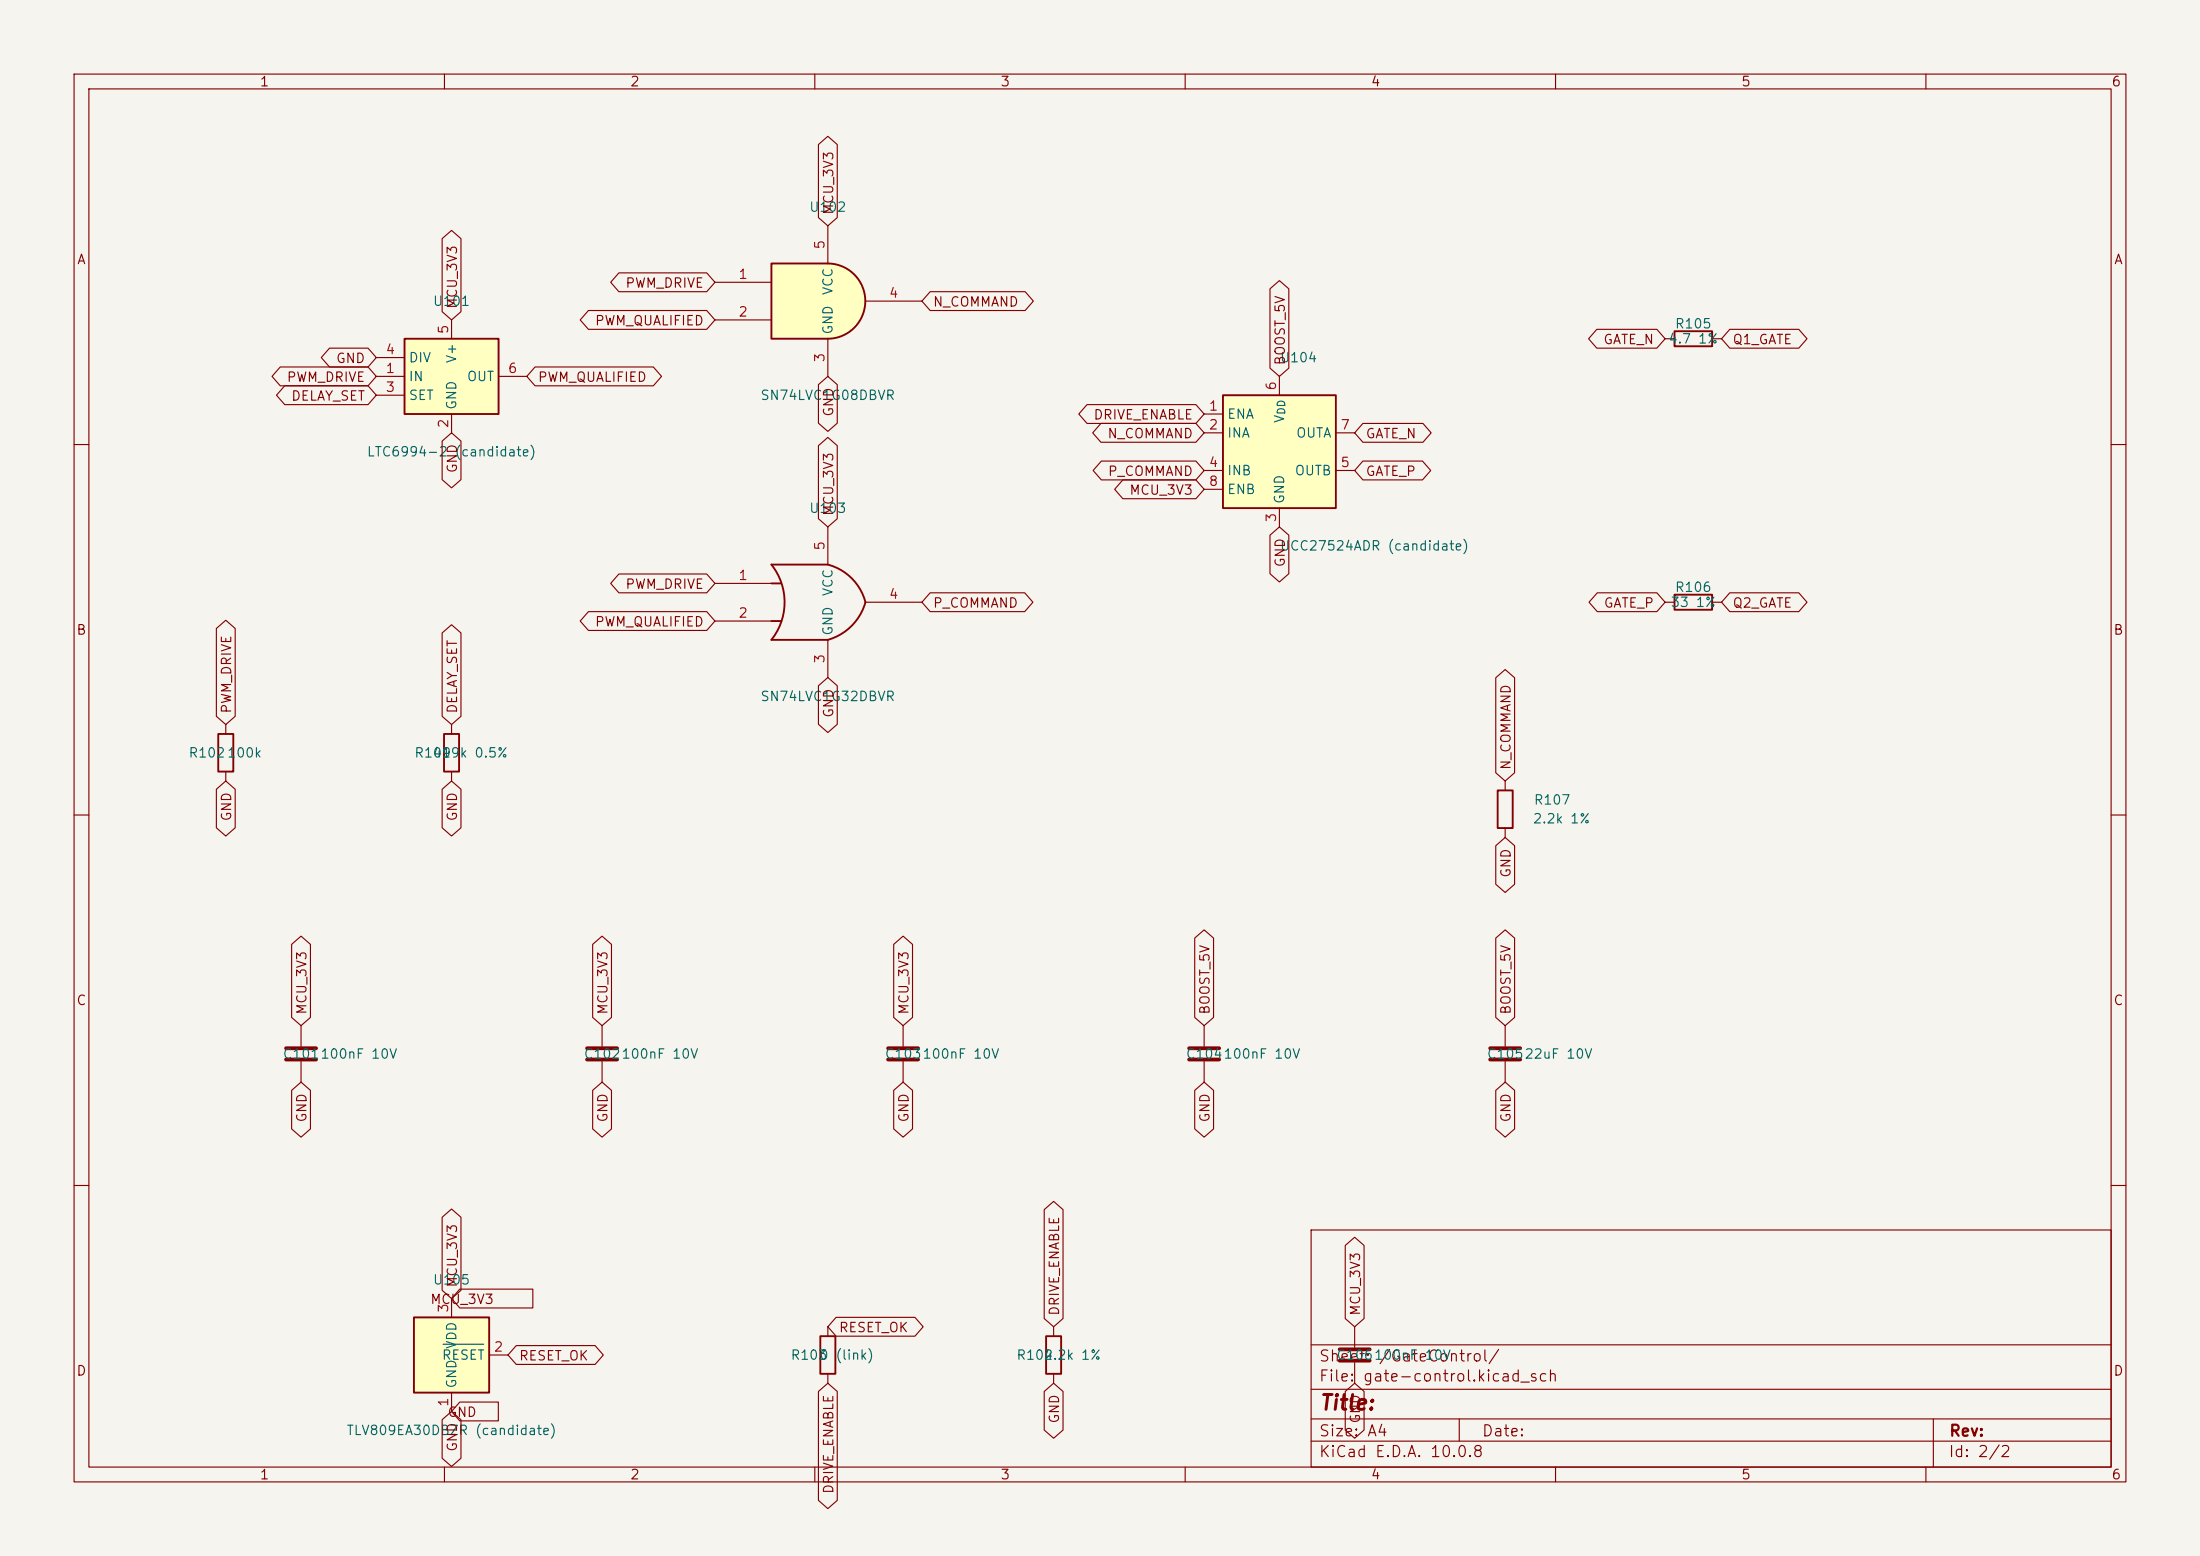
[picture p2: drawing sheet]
<svg xmlns="http://www.w3.org/2000/svg" width="297mm" height="210mm" viewBox="0 0 297 210" stroke-linecap="round" stroke-linejoin="round" font-family="sans-serif">
<path d="M0 0h297v210h-297z" fill="#f5f4ef" stroke="#f5f4ef" stroke-width=".14"/>
<g fill="none" stroke="#840000" stroke-width=".15">
<path d="M10 10h277v190h-277zM12 12h273v186h-273zM60 10v2M110 10v2M160 10v2M210 10v2M260 10v2M224.8 45.7h1.3M231.1 45.7h1.3M10 60h2M285 60h2M30.5 97.8v1.3"/>
<path d="M61 97.8v1.3M224.8 81.3h1.3M231.1 81.3h1.3M10 110h2M30.5 104.1v1.3M61 104.1v1.3M203.2 105.4v1.3M203.2 111.8v1.2M285 110h2M40.6 138.4v2.8M81.3 138.4v2.8M121.9 138.4v2.8"/>
<path d="M40.6 143.3v2.8M81.3 143.3v2.8M121.9 143.3v2.8M10 160h2M177 166h108v32h-108zM285 160h2M60 198v2M110 198v2M160 198v2M177 194.5h108M177 191.5h108M177 187.5h108"/>
<path d="M177 181.5h108M197 191.5v3M210 198v2M260 198v2M261 191.5v6.5"/>
</g>
<path d="M38.6 141.5h4.1M38.6 143h4.1M79.2 141.5h4.1M79.2 143h4.1M119.9 141.5h4.1M119.9 143h4.1" fill="none" stroke="#840000" stroke-width=".51"/>
<path d="M226.1 44.7h5v2h-5zM29.5 99.1h2v5h-2zM59.9 99.1h2.1v5h-2.1zM226.1 80.3h5v2h-5zM202.2 106.7h2v5.1h-2z" fill="none" stroke="#840000" stroke-width=".25"/>
<g fill="#ffffc2">
<path d="M104.1 78.7h1.3z"/>
<path d="M104.1 83.8h1.3z"/>
</g>
<path d="M104.1 76.2h7.7M104.1 86.4h7.7" fill="none" stroke="#ffffc2" stroke-width=".14"/>
<path d="M104.1 76.2h7.7a7.1 7.1 0 0 1 5 5.1 7.4 7.4 0 0 1-5 5.1h-7.7a8.1 8.1 0 0 0 0-10.2zM104.1 78.7h1.3M104.1 83.8h1.3" fill="none" stroke="#840000" stroke-width=".25"/>
<path d="M96.5 78.7h7.6M111.8 71.1v5.1M96.5 83.8h7.6M111.8 86.4v5M116.8 81.3h7.7" fill="none" stroke="#840000" stroke-width=".15"/>
<path d="M111.8 35.6a5.1 5.1 0 0 1 5 5 5.1 5.1 0 0 1-5 5.1z" fill="#ffffc2" stroke="#ffffc2" stroke-width=".14"/>
<path d="M104.1 35.6h7.7v10.1h-7.7z" fill="#ffffc2"/>
<path d="M104.1 35.6h7.7a5.1 5.1 0 0 1 5 5 5.1 5.1 0 0 1-5 5.1h-7.7zM110.7 180.3h2.1v5.1h-2.1zM141.2 180.3h2.1v5.1h-2.1z" fill="none" stroke="#840000" stroke-width=".25"/>
<path d="M96.5 38.1h7.6M111.8 30.5v5.1M96.5 43.2h7.6M111.8 45.7v5.1M116.8 40.6h7.7M111.8 179.1v1.2M142.2 179.1v1.2M111.8 185.4v1.3M142.2 185.4v1.3" fill="none" stroke="#840000" stroke-width=".15"/>
<path d="M55.9 177.8h10.1v10.2h-10.1z" fill="#ffffc2"/>
<path d="M55.9 177.8h10.1v10.2h-10.1z" fill="none" stroke="#840000" stroke-width=".25"/>
<path d="M162.6 138.4v2.8M203.2 138.4v2.8M162.6 143.3v2.8M203.2 143.3v2.8M61 175.3v2.5M61 188v2.5M66 182.9h2.6" fill="none" stroke="#840000" stroke-width=".15"/>
<path d="M59.8 181.4h5.5" fill="none" stroke="#006464" stroke-width=".15"/>
<path d="M160.5 141.5h4.1M160.5 143h4.1M201.2 141.5h4M201.2 143h4" fill="none" stroke="#840000" stroke-width=".51"/>
<path d="M165.1 53.3h15.2v15.3h-15.2z" fill="#ffffc2"/>
<path d="M165.1 53.3h15.2v15.3h-15.2z" fill="none" stroke="#840000" stroke-width=".25"/>
<path d="M162.6 55.9h2.5M162.6 58.4h2.5M172.7 50.8v2.5M180.3 58.4h2.6M162.6 63.5h2.5M162.6 66h2.5M172.7 68.6v2.5M180.3 63.5h2.6" fill="none" stroke="#840000" stroke-width=".15"/>
<path d="M54.6 45.7h12.7v10.2h-12.7z" fill="#ffffc2"/>
<path d="M54.6 45.7h12.7v10.2h-12.7z" fill="none" stroke="#840000" stroke-width=".25"/>
<g fill="none" stroke="#840000" stroke-width=".15">
<path d="M110.5 19.5l1.3-1.1 1.2 1.1v9.9l-1.2 1.1-1.3-1.1zM59.7 32.2l1.3-1.1 1.2 1.1v9.9l-1.2 1.1-1.3-1.1zM83.6 36.8h11.8l1.1 1.3-1.1 1.3h-11.8l-1.2-1.3zM125.6 39.4h12.8l1.1 1.2-1.1 1.3h-12.8l-1.1-1.3zM171.4 39l1.3-1.1 1.3 1.1v10.7l-1.3 1.1-1.3-1.1zM37.8 49.5h11.9l1.1 1.3-1.1 1.3h-11.9l-1.1-1.3zM38.4 52.1h11.3l1.1 1.2-1.1 1.3h-11.3l-1.1-1.3zM44.5 47h5.2l1.1 1.3-1.1 1.2h-5.2l-1.1-1.2zM50.8 50.8h3.8M50.8 53.3h3.8M50.8 48.3h3.8M59.7 59.5l1.3-1.1 1.2 1.1v5.2l-1.2 1.1-1.3-1.1z"/>
<path d="M61 43.2v2.5M61 55.9v2.5M67.3 50.8h3.8M72.2 49.5h16l1.1 1.3-1.1 1.3h-16l-1.1-1.3zM79.4 41.9h16l1.1 1.3-1.1 1.3h-16l-1.1-1.3zM110.5 51.9l1.3-1.1 1.2 1.1v5.2l-1.2 1.1-1.3-1.1zM146.7 54.6h14.7l1.2 1.3-1.2 1.3h-14.7l-1.1-1.3zM148.6 57.1h12.8l1.2 1.3-1.2 1.3h-12.8l-1.1-1.3zM184 57.1h8.1l1.1 1.3-1.1 1.3h-8.1l-1.1-1.3zM215.6 44.4h8.1l1.1 1.3-1.1 1.3h-8.1l-1.1-1.3zM233.5 44.4h9.3l1.1 1.3-1.1 1.3h-9.3l-1.1-1.3zM83.6 77.5h11.8l1.1 1.2-1.1 1.3h-11.8l-1.2-1.3z"/>
<path d="M110.5 60.1l1.3-1.1 1.2 1.1v9.9l-1.2 1.1-1.3-1.1zM148.7 62.2h12.7l1.2 1.3-1.2 1.3h-12.7l-1.1-1.3zM151.6 64.8h9.8l1.2 1.2-1.2 1.3h-9.8l-1.1-1.3zM171.4 72.2l1.3-1.1 1.3 1.1v5.2l-1.3 1.1-1.3-1.1zM184 62.2h8l1.1 1.3-1.1 1.3h-8l-1.1-1.3zM29.2 84.8l1.3-1.1 1.3 1.1v11.9l-1.3 1.1-1.3-1.1zM59.7 85.4l1.3-1.1 1.2 1.1v11.3l-1.2 1.1-1.3-1.1zM79.4 82.5h16l1.1 1.3-1.1 1.3h-16l-1.1-1.3zM110.5 92.6l1.3-1.2 1.2 1.2v5.2l-1.2 1.1-1.3-1.1zM125.6 80h12.7l1.1 1.3-1.1 1.3h-12.7l-1.1-1.3zM201.9 91.5l1.3-1.1 1.3 1.1v12.8l-1.3 1.1-1.3-1.1zM215.6 80h8.1l1.1 1.3-1.1 1.3h-8.1l-1.1-1.3z"/>
<path d="M233.5 80h9.3l1.1 1.3-1.1 1.3h-9.3l-1.1-1.3zM29.2 106.5l1.3-1.1 1.3 1.1v5.2l-1.3 1.1-1.3-1.1zM59.7 106.5l1.3-1.1 1.2 1.1v5.2l-1.2 1.1-1.3-1.1zM201.9 114.1l1.3-1.1 1.3 1.1v5.2l-1.3 1.2-1.3-1.2zM39.4 127.5l1.2-1.2 1.3 1.2v9.8l-1.3 1.1-1.2-1.1zM80 127.5l1.3-1.2 1.3 1.2v9.8l-1.3 1.1-1.3-1.1zM120.6 127.5l1.3-1.2 1.3 1.2v9.8l-1.3 1.1-1.3-1.1zM161.3 126.6l1.3-1.1 1.2 1.1v10.7l-1.2 1.1-1.3-1.1zM201.9 126.6l1.3-1.1 1.3 1.1v10.7l-1.3 1.1-1.3-1.1zM39.4 147.2l1.2-1.1 1.3 1.1v5.2l-1.3 1.1-1.2-1.1zM80 147.2l1.3-1.1 1.3 1.1v5.2l-1.3 1.1-1.3-1.1zM120.6 147.2l1.3-1.1 1.3 1.1v5.2l-1.3 1.1-1.3-1.1z"/>
<path d="M161.3 147.2l1.3-1.1 1.2 1.1v5.2l-1.2 1.1-1.3-1.1zM201.9 147.2l1.3-1.1 1.3 1.1v5.2l-1.3 1.1-1.3-1.1zM59.7 164.3l1.3-1.1 1.2 1.1v9.8l-1.2 1.2-1.3-1.2zM62.1 174h9.8v2.5h-9.8l-1.1-1.2zM112.9 177.8h10.6l1.1 1.3-1.1 1.2h-10.6l-1.1-1.2zM141 163.3l1.2-1.2 1.3 1.2v14.7l-1.3 1.1-1.2-1.1zM181.6 168.1l1.3-1.1 1.3 1.1v9.9l-1.3 1.1-1.3-1.1zM182.9 179.1v2.8M59.7 191.6l1.3-1.1 1.2 1.1v5.2l-1.2 1.1-1.3-1.1zM62.1 189.2h5.2v2.6h-5.2l-1.1-1.3zM69.7 181.6h10.6l1.1 1.3-1.1 1.3h-10.6l-1.1-1.3zM110.5 187.8l1.3-1.1 1.2 1.1v14.7l-1.2 1.1-1.3-1.1z"/>
<path d="M141 187.8l1.2-1.1 1.3 1.1v5.2l-1.3 1.1-1.2-1.1zM181.6 187.8l1.3-1.1 1.3 1.1v5.2l-1.3 1.1-1.3-1.1zM182.9 183.9v2.8"/>
</g>
<path d="M180.8 182.1h4.1M180.8 183.6h4.1" fill="none" stroke="#840000" stroke-width=".51"/>
<text font-size="2" fill="#840000" x="178" y="190.8">Title:</text>
<g font-size="1.5" fill="#840000">
<text x="178" y="184.1">Sheet: /GateControl/</text>
<text x="178" y="186.8">File: gate-control.kicad_sch</text>
<text x="178" y="197">KiCad E.D.A. 10.0.8</text>
<text x="178" y="194.2">Size: A4</text>
<text x="200" y="194.2">Date:</text>
<text x="263" y="197">Id: 2/2</text>
<text x="263" y="194.2">Rev:</text>
</g>
<g font-size="1.3" fill="#840000">
<text x="35" y="12">1</text>
<text x="85" y="12">2</text>
<text x="135" y="12">3</text>
<text x="185" y="12">4</text>
<text x="235" y="12">5</text>
<text x="285" y="12">6</text>
<text x="112.8" y="29.1" transform="rotate(-90 112.8 29.1)">MCU_3V3</text>
<text x="10.3" y="36">A</text>
<text x="285.3" y="36">A</text>
<text x="62" y="41.8" transform="rotate(-90 62 41.8)">MCU_3V3</text>
<text x="84.3" y="39.2">PWM_DRIVE</text>
<text x="125.9" y="41.7">N_COMMAND</text>
<text x="80.2" y="44.2">PWM_QUALIFIED</text>
<text x="216.4" y="46.8">GATE_N</text>
<text x="233.8" y="46.8">Q1_GATE</text>
<text x="38.6" y="51.9">PWM_DRIVE</text>
<text x="45.3" y="49.3">GND</text>
<text x="72.5" y="51.9">PWM_QUALIFIED</text>
<text x="173.8" y="49.4" transform="rotate(-90 173.8 49.4)">BOOST_5V</text>
<text x="39.2" y="54.4">DELAY_SET</text>
<text x="112.8" y="56.3" transform="rotate(-90 112.8 56.3)">GND</text>
<text x="147.5" y="56.9">DRIVE_ENABLE</text>
<text x="149.4" y="59.5">N_COMMAND</text>
<text x="184.3" y="59.5">GATE_N</text>
<text x="62" y="63.9" transform="rotate(-90 62 63.9)">GND</text>
<text x="149.5" y="64.6">P_COMMAND</text>
<text x="184.3" y="64.6">GATE_P</text>
<text x="112.8" y="69.7" transform="rotate(-90 112.8 69.7)">MCU_3V3</text>
<text x="152.4" y="67.1">MCU_3V3</text>
<text x="173.8" y="76.6" transform="rotate(-90 173.8 76.6)">GND</text>
<text x="84.3" y="79.8">PWM_DRIVE</text>
<text x="125.9" y="82.3">P_COMMAND</text>
<text x="216.4" y="82.3">GATE_P</text>
<text x="233.8" y="82.3">Q2_GATE</text>
<text x="10.2" y="86">B</text>
<text x="80.2" y="84.9">PWM_QUALIFIED</text>
<text x="285.2" y="86">B</text>
<text x="31.5" y="96.4" transform="rotate(-90 31.5 96.4)">PWM_DRIVE</text>
<text x="62" y="96.4" transform="rotate(-90 62 96.4)">DELAY_SET</text>
<text x="112.8" y="97" transform="rotate(-90 112.8 97)">GND</text>
<text x="204.3" y="104" transform="rotate(-90 204.3 104)">N_COMMAND</text>
<text x="31.5" y="110.9" transform="rotate(-90 31.5 110.9)">GND</text>
<text x="62" y="110.9" transform="rotate(-90 62 110.9)">GND</text>
<text x="204.3" y="118.6" transform="rotate(-90 204.3 118.6)">GND</text>
<text x="10.2" y="136">C</text>
<text x="41.7" y="137" transform="rotate(-90 41.7 137)">MCU_3V3</text>
<text x="82.3" y="137" transform="rotate(-90 82.3 137)">MCU_3V3</text>
<text x="123" y="137" transform="rotate(-90 123 137)">MCU_3V3</text>
<text x="163.6" y="137" transform="rotate(-90 163.6 137)">BOOST_5V</text>
<text x="204.3" y="137" transform="rotate(-90 204.3 137)">BOOST_5V</text>
<text x="285.2" y="136">C</text>
<text x="41.7" y="151.6" transform="rotate(-90 41.7 151.6)">GND</text>
<text x="82.3" y="151.6" transform="rotate(-90 82.3 151.6)">GND</text>
<text x="123" y="151.6" transform="rotate(-90 123 151.6)">GND</text>
<text x="163.6" y="151.6" transform="rotate(-90 163.6 151.6)">GND</text>
<text x="204.3" y="151.6" transform="rotate(-90 204.3 151.6)">GND</text>
<text x="62" y="173.9" transform="rotate(-90 62 173.9)">MCU_3V3</text>
<text x="58" y="176.3">MCU_3V3</text>
<text x="143.3" y="177.7" transform="rotate(-90 143.3 177.7)">DRIVE_ENABLE</text>
<text x="183.9" y="177.7" transform="rotate(-90 183.9 177.7)">MCU_3V3</text>
<text x="10.2" y="186">D</text>
<text x="70" y="183.9">RESET_OK</text>
<text x="113.2" y="180.1">RESET_OK</text>
<text x="285.2" y="186">D</text>
<text x="60.3" y="191.6">GND</text>
<text x="62" y="196" transform="rotate(-90 62 196)">GND</text>
<text x="143.3" y="192.2" transform="rotate(-90 143.3 192.2)">GND</text>
<text x="183.9" y="192.2" transform="rotate(-90 183.9 192.2)">GND</text>
<text x="35" y="200">1</text>
<text x="85" y="200">2</text>
<text x="112.8" y="201.7" transform="rotate(-90 112.8 201.7)">DRIVE_ENABLE</text>
<text x="135" y="200">3</text>
<text x="185" y="200">4</text>
<text x="235" y="200">5</text>
<text x="285" y="200">6</text>
</g>
<g font-size="1.3" fill="#006464">
<text x="109.2" y="28.9">U102</text>
<text x="58.4" y="41.6">U101</text>
<text x="112.7" y="39.9" transform="rotate(-90 112.7 39.9)">VCC</text>
<text x="112.7" y="45.2" transform="rotate(-90 112.7 45.2)">GND</text>
<text x="225.1" y="46.7">4.7 1%</text>
<text x="226" y="44.7">R105</text>
<text x="55.1" y="51.8">IN</text>
<text x="55.1" y="49.2">DIV</text>
<text x="61.9" y="49.1" transform="rotate(-90 61.9 49.1)">V+</text>
<text x="62.9" y="51.8">OUT</text>
<text x="172.7" y="49.2">U104</text>
<text x="55.1" y="54.3">SET</text>
<text x="61.9" y="55.4" transform="rotate(-90 61.9 55.4)">GND</text>
<text x="102.6" y="54.3">SN74LVC1G08DBVR</text>
<text x="165.6" y="56.8">ENA</text>
<text x="165.6" y="59.4">INA</text>
<text x="173.7" y="57.2" transform="rotate(-90 173.7 57.2)">V</text>
<text x="174.9" y="59.4">OUTA</text>
<text x="49.4" y="61.9">LTC6994-2 (candidate)</text>
<text x="165.6" y="64.5">INB</text>
<text x="174.7" y="64.5">OUTB</text>
<text x="109.2" y="69.5">U103</text>
<text x="165.6" y="67">ENB</text>
<text x="173.7" y="68.1" transform="rotate(-90 173.7 68.1)">GND</text>
<text x="172.7" y="74.6">UCC27524ADR (candidate)</text>
<text x="112.7" y="80.6" transform="rotate(-90 112.7 80.6)">VCC</text>
<text x="225.4" y="82.2">33 1%</text>
<text x="226" y="80.2">R106</text>
<text x="112.7" y="85.9" transform="rotate(-90 112.7 85.9)">GND</text>
<text x="102.6" y="94.9">SN74LVC1G32DBVR</text>
<text x="25.4" y="102.6">R102100k</text>
<text x="55.8" y="102.6">R101</text>
<text x="58.3" y="102.6">499k 0.5%</text>
<text x="206.9" y="111.5">2.2k 1%</text>
<text x="207" y="108.9">R107</text>
<text x="38.1" y="143.2">C101100nF 10V</text>
<text x="78.7" y="143.2">C102100nF 10V</text>
<text x="119.4" y="143.2">C103100nF 10V</text>
<text x="160" y="143.2">C104100nF 10V</text>
<text x="200.6" y="143.2">C10522uF 10V</text>
<text x="58.4" y="173.7">U105</text>
<text x="59.6" y="183.8">RESET</text>
<text x="61.9" y="182.2" transform="rotate(-90 61.9 182.2)">VDD</text>
<text x="106.6" y="183.8">R103</text>
<text x="110.5" y="183.8">0 (link)</text>
<text x="137.1" y="183.8">R104</text>
<text x="140.8" y="183.8">2.2k 1%</text>
<text x="180.3" y="183.8">C106100nF 10V</text>
<text x="61.9" y="187.5" transform="rotate(-90 61.9 187.5)">GND</text>
<text x="46.7" y="194">TLV809EA30DBZR (candidate)</text>
</g>
<g font-size="1.3" fill="#a90000">
<text x="111.6" y="33.8" transform="rotate(-90 111.6 33.8)">5</text>
<text x="99.6" y="38">1</text>
<text x="119.9" y="40.5">4</text>
<text x="60.8" y="45.2" transform="rotate(-90 60.8 45.2)">5</text>
<text x="99.6" y="43">2</text>
<text x="52" y="50.7">1</text>
<text x="52" y="53.2">3</text>
<text x="52" y="48.1">4</text>
<text x="68.5" y="50.7">6</text>
<text x="111.6" y="49" transform="rotate(-90 111.6 49)">3</text>
<text x="172.6" y="52.8" transform="rotate(-90 172.6 52.8)">6</text>
<text x="60.8" y="57.9" transform="rotate(-90 60.8 57.9)">2</text>
<text x="163.1" y="55.7">1</text>
<text x="163.1" y="58.3">2</text>
<text x="180.9" y="58.3">7</text>
<text x="163.1" y="63.4">4</text>
<text x="163.1" y="65.9">8</text>
<text x="180.9" y="63.4">5</text>
<text x="172.6" y="70.6" transform="rotate(-90 172.6 70.6)">3</text>
<text x="111.6" y="74.4" transform="rotate(-90 111.6 74.4)">5</text>
<text x="99.6" y="78.6">1</text>
<text x="99.6" y="83.7">2</text>
<text x="119.9" y="81.1">4</text>
<text x="111.6" y="89.6" transform="rotate(-90 111.6 89.6)">3</text>
<text x="60.8" y="177.3" transform="rotate(-90 60.8 177.3)">3</text>
<text x="66.6" y="182.7">2</text>
<text x="60.8" y="190" transform="rotate(-90 60.8 190)">1</text>
</g>
<text font-size="1" fill="#006464" x="173.7" y="56.1" transform="rotate(-90 173.7 56.1)">DD</text>
</svg>
